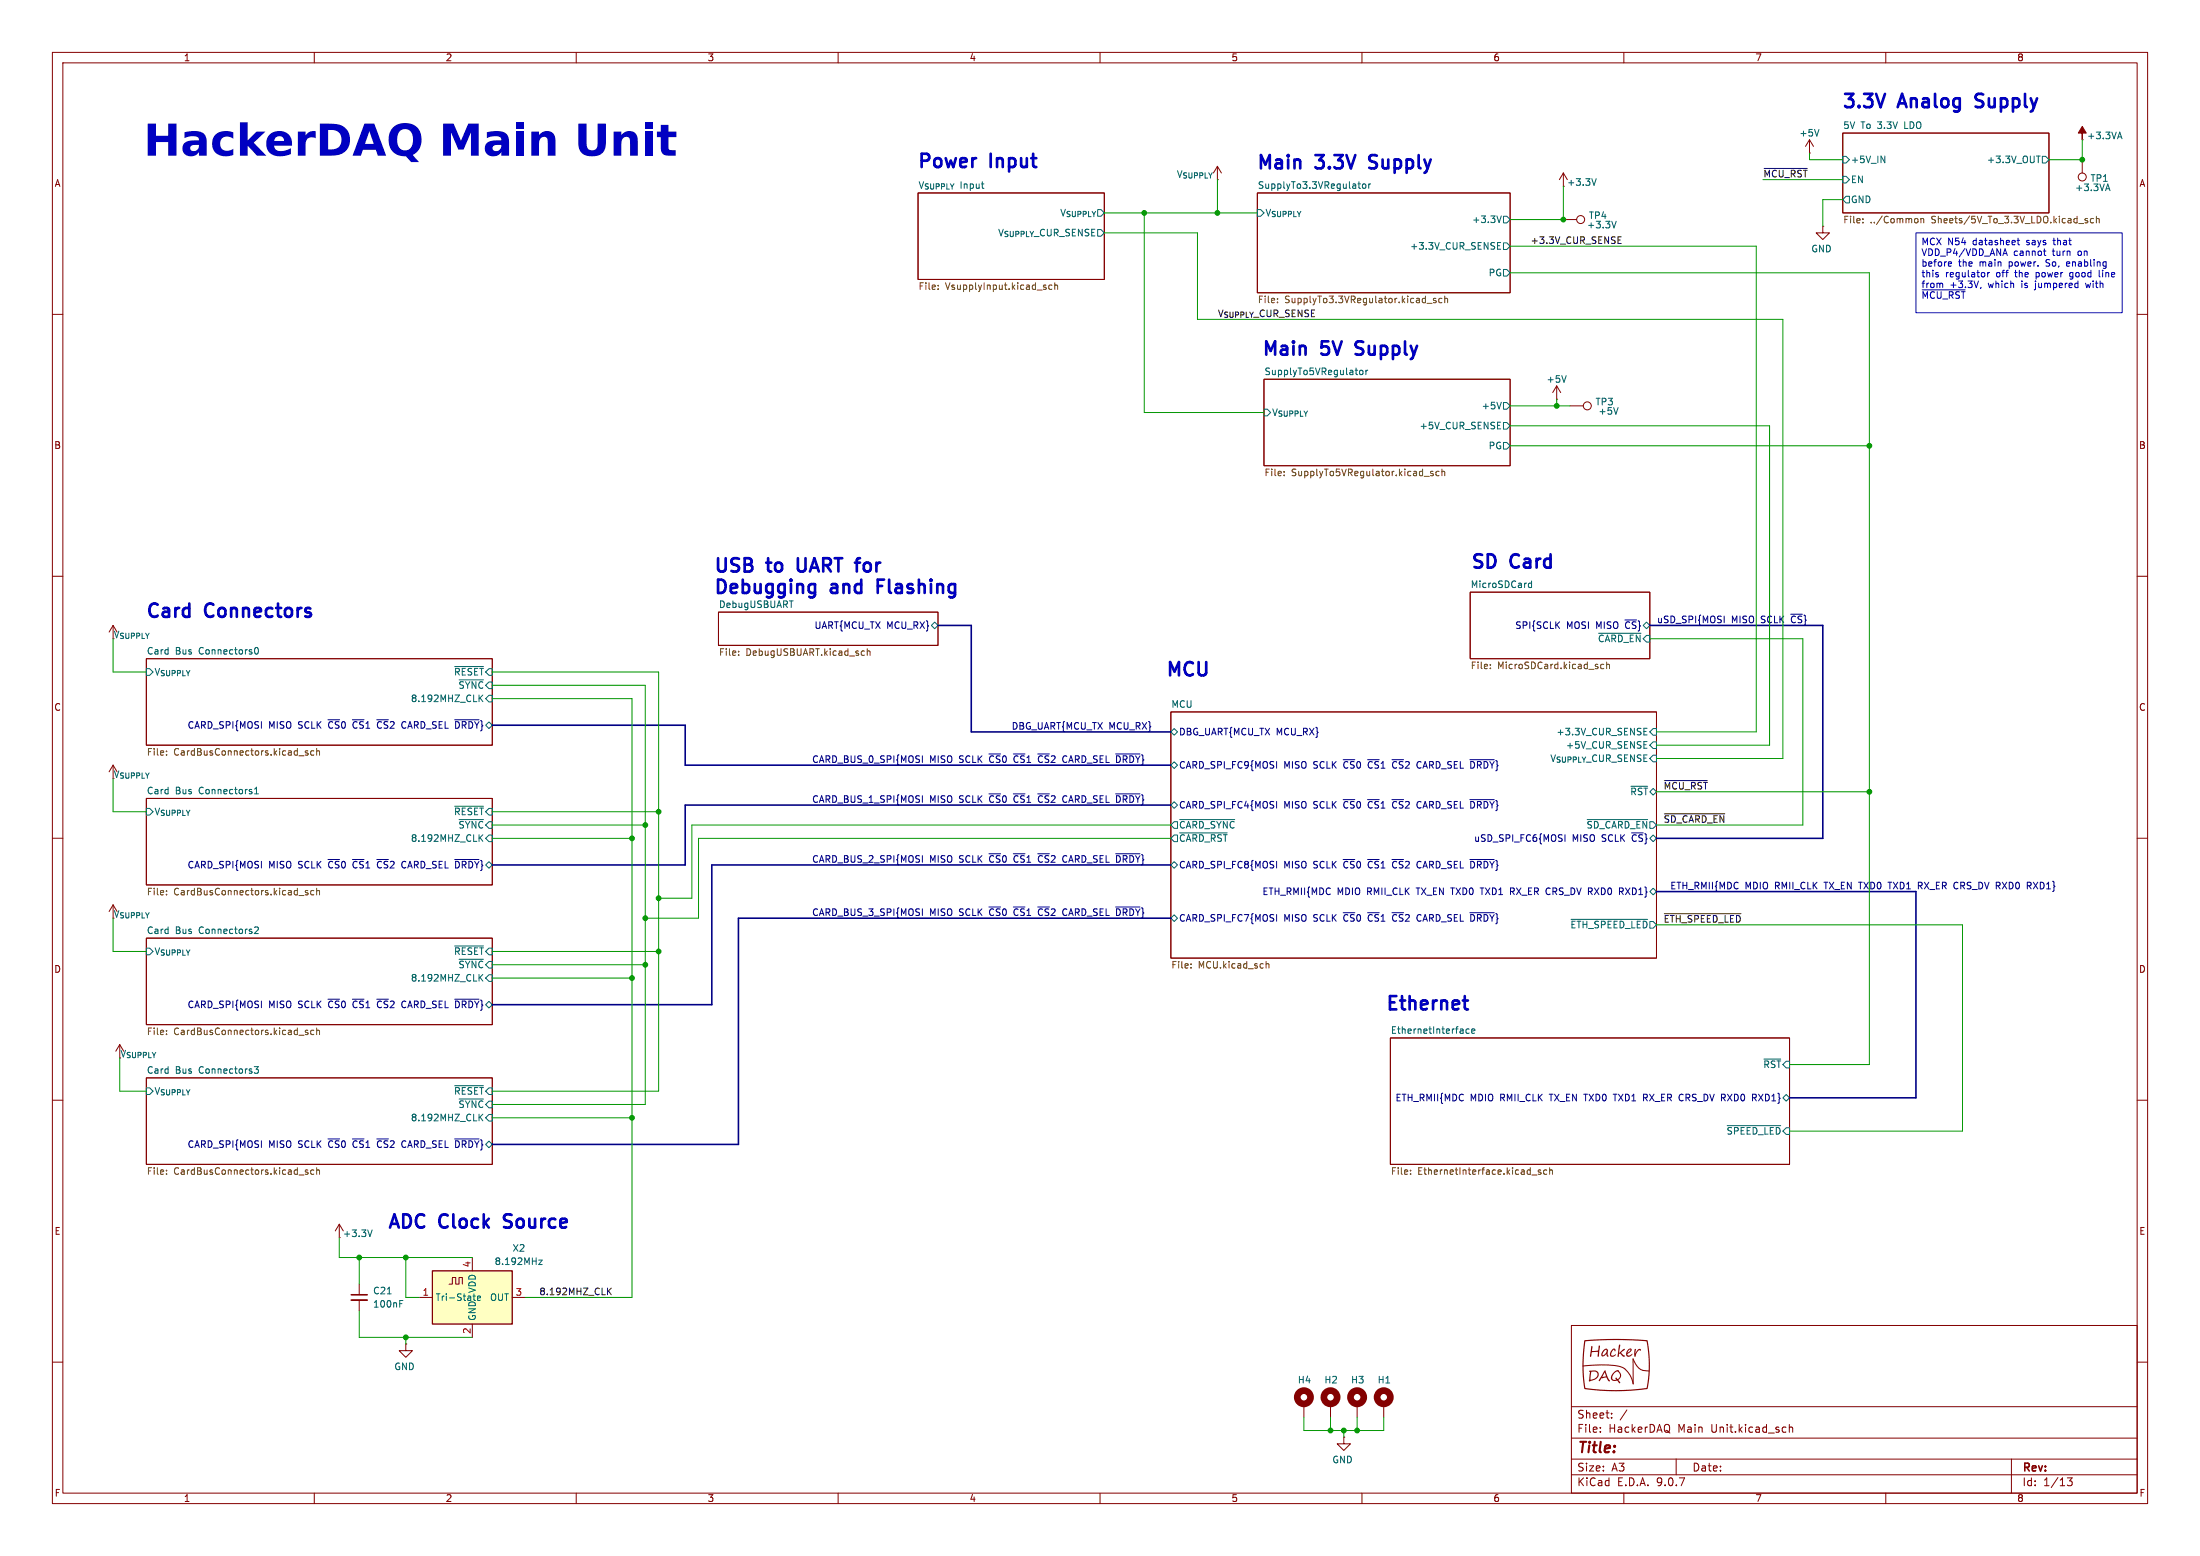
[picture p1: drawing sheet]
<svg xmlns="http://www.w3.org/2000/svg" width="420mm" height="297mm" viewBox="0 0 420 297" stroke-linecap="round" stroke-linejoin="round" font-family="sans-serif">
<g fill="none" stroke="#840000" stroke-width=".19">
<path d="M10 10h400v277h-400zM12 12h396v273h-396zM60 10v2M110 10v2M160 10v2M210 10v2M260 10v2M310 10v2M360 10v2M175.3 36.8h35.5v16.5h-35.5zM232.4 31.8l-.8 1.2M232.4 31.8l.8 1.2"/>
<path d="M232.4 31.8v2.5M240 36.8h48.3v19.1h-48.3zM351.8 25.4h39.4v15.2h-39.4zM397.5 26.7h.1M397.5 30.5v2.5M10 60h2M241.3 72.4h47v16.5h-47zM297.2 76.2h.1M297.2 73.7l-.8 1.2M297.2 73.7l.7 1.2M297.2 73.7v2.5M408 60h2"/>
<path d="M10 110h2M137.2 116.8h41.9v6.4h-41.9zM280.7 113h34.3v12.7h-34.3zM408 110h2M27.9 125.7h66.1v16.5h-66.1zM223.5 135.9h92.7v47h-92.7zM10 160h2M21.6 146.1v2.5M21.6 146.1l-.8 1.2M21.6 146.1l.8 1.2M27.9 152.4h66.1v16.5h-66.1zM408 160h2"/>
<path d="M21.6 172.7l-.8 1.3M21.6 172.7l.8 1.3M21.6 172.7v2.6M27.9 179.1h66.1v16.5h-66.1zM22.9 199.4l-.8 1.3M22.9 199.4l.7 1.3M22.9 199.4v2.5M265.4 198.1h76.2v24.1h-76.2zM10 210h2M27.9 205.7h66.1v16.5h-66.1zM408 210h2M68.6 245.1v2"/>
<path d="M68.6 248.2v2M77.5 256.5v1.3h1.2l-1.2 1.3-1.3-1.3h1.3M77.5 256.5h.1M300 253h108v32h-108zM10 260h2M300 278.5h108M300 274.5h108M300 268.5h108M305.5 273.2v.2M305.5 272.5v.1M307.7 270.5v.2M307.7 269.8v.1"/>
<path d="M310.6 269.1l-1.3 1.9M320 278.5v3M341.6 271.9v1.5M341.6 272.5l.2-.1 .4 .1v.9M384 278.5v6.5M408 260h2M60 285v2M110 285v2M160 285v2M210 285v2M260 285v2M300 281.5h108"/>
<path d="M310 285v2M360 285v2M394.7 282.1h.9l-.5 .6 .4 .1v.6l-.2 .2-.6-.1"/>
<circle cx="397.5" cy="33.8" r=".76"/>
</g>
<g fill="none" stroke="#006464" stroke-width=".19">
<path d="M187.3 35.1h.5M187.7 36h.1M259.2 35.1h.5M259.4 35.8l.3 .2M260.1 35.2l.2-.1 .4 .1 .1 .5-.2 .2-.3 .1-.2-.2zM261.3 35.1v.9M261.7 35.1l-.4 .3M351.8 29.8h.6l.7 .7-.7 .6h-.6zM351.8 33.7h.6l.7 .6-.7 .6h-.6zM352.4 37.5h.7v1.2h-.7l-.6-.6zM359.1 29.8l.7 1.3v-1.3M388.8 29.8h.7"/>
<path d="M389.9 29.8h.6l.7 .7-.7 .6h-.6zM402.1 36h.6M402.4 35.1l.4 1.3M404.4 26.1h.6M404.7 25.2l.4 1.3M240 40h.7l.6 .6-.6 .7h-.7zM285.9 46.9h.4M285.9 47.6h.6M285.9 46.3h.6M286.6 41.2l-.4 1.3M287 41.3h.7l.6 .6-.6 .6h-.7zM287 46.4h.7l.6 .6-.6 .6h-.7z"/>
<path d="M287 51.4h.7l.6 .7-.6 .6h-.7zM241.3 78.1h.6l.7 .6-.7 .7h-.6zM259.6 70.8l.2-.1 .3 .1 .1 .5-.1 .2h-.3l-.2-.1zM260.8 70.7v.8M261.1 70.7l-.3 .2M286.6 76.8l-.4 1.2M287 76.8h.7l.6 .7-.6 .6h-.7zM299 71.7l-.4 1.3M285.9 81.9h.6M285.9 80.6h.6M287 80.6h.7l.6 .7-.6 .6h-.7zM287 84.5h.7l.6 .6-.6 .6h-.7z"/>
<path d="M177.8 119.4l.6-.7 .7 .7-.7 .6zM291.8 111.9l.2 .3 .4-.1M292.4 110.9v1.3M292.4 111.4l-.4-.1-.2 .3M27.9 127.6h.7l.6 .7-.6 .6h-.7zM48.6 124.1l.3-.5a.68 .68 0 0 1 .4 .6 .68 .68 0 0 1-.4 .7l-.3-.5M86.8 127.2h5.5M87.6 129.8h4.7M91.6 133.2l.6 .7M92.2 132.7l-.7 .7M93.3 132.7h.7v1.3h-.7l-.6-.6zM223.5 139.7l.7-.6 .6 .6-.6 .6z"/>
<path d="M305.2 120.9h8.1M313.8 139.6h.4M313.8 139h.6M315.6 139.1h.6v1.2h-.6l-.6-.6zM27.9 154.3h.7l.6 .6-.6 .7h-.7zM48.6 151.5h.7M48.6 150.6l.4-.3v1.2M86.8 153.9h5.5M87.6 156.4h4.7M91.6 159.9l.6 .7M92.2 159.3l-.7 .8M93.3 159.4h.7v1.3h-.7l-.6-.7z"/>
<path d="M223.5 153.7l.7-.7 .6 .7-.6 .6zM223.5 146.1l.7-.7 .6 .7-.6 .6zM224.2 156.8h.6v1.3h-.6l-.7-.6zM224.2 159.4h.6v1.3h-.6l-.7-.7zM225.2 156.4h10.5M225.2 159h9.1M303 156.4h11.5M311.3 150.1h3.2M313.8 140.3h.6M313.8 142.8h.6M313.8 141.5h.6M315.6 141.6h.6v1.3h-.6l-.6-.7z"/>
<path d="M48.6 177l.5-.1 .2 .4-.8 .9h.8M223.5 165.1l.7-.6 .6 .6-.6 .6zM223.5 175.3l.7-.7 .6 .7-.6 .6zM299.9 175.5h14.6M27.9 181h.7l.6 .6-.6 .6h-.7zM86.8 180.6h5.5M87.6 183.1h4.7M91.6 186.5l.6 .8M92.2 186l-.7 .7M93.3 186.1h.7v1.2h-.7l-.6-.6zM280.5 196.5l-.4-.1-.2 .2 .1 .6h.5M281 196.8l.6-.1-.1-.2-.4-.1-.1 .2v.6h.5"/>
<path d="M27.9 207.6h.7l.6 .7-.6 .6h-.7zM48.5 203.6h.8l-.4 .5 .4 .1v.5l-.2 .2-.5-.1M86.8 207.2h5.5M87.6 209.8h4.7M91.6 213.2l.6 .7M92.2 212.7l-.7 .7M93.3 212.7h.7v1.3h-.7l-.6-.6zM329.7 214.9h10.2M336.7 202.2h3.2M74 247h.7M76.3 248.8h.4M76.3 248.2h.6"/>
</g>
<g fill="none" stroke="#000084" stroke-width=".19">
<path d="M86.8 137.4h4.6M280.6 152.6h4.6M280.6 145h4.6M298.8 159.3v1.3M86.8 164.1h4.6M280.6 164.1h4.6M280.6 174.2h4.6M282.6 169.5h.7M288.4 170.2h.4M288.7 170.2l.4 .6M288.8 169.5h-.4v1.3M309.5 170.2l.4 .6"/>
<path d="M309.6 169.5l.3 .2-.1 .3-.2 .2M86.8 190.7h4.6M86.8 217.4h4.6M308 208.9h.7M313.8 209.5h.4M314.1 209.5l.4 .6M314.2 208.9h-.4v1.2M334.9 209.5l.4 .6M335 208.9l.3 .2-.1 .3-.2 .1"/>
</g>
<g fill="none" stroke="#725600" stroke-width=".19">
<path d="M179.1 55.1v.1M179.1 54.5v.1M199.6 54.8l.1 .2-.1 .2M199.6 54.4l.1 .1M200.8 54.5l-.3-.1-.3 .2 .1 .6h.5M201.4 54.5l.1-.1 .3 .1 .1 .7M201.4 54v1.2M243.9 57.7v.1M243.9 57v.1M272.4 57.9h1M274.1 57l-.3-.1-.2 .2 .1 .2 .4 .1v.3h-.5M275.3 57l-.4-.1-.2 .3 .1 .5h.5"/>
<path d="M275.8 57.1l.2-.2 .3 .1 .1 .8M275.8 56.5v1.3M355.6 42.4v.1M355.6 41.8v.1M366.7 41.7v.8M366.7 41.8l.2-.1 .3 .1 .1 .7M398.1 41.8h.4M398.1 42.1l.4 .1 .1 .2-.2 .1h-.4M399.7 41.8l-.4-.1-.2 .2 .1 .6h.5M400.2 41.8l.2-.1 .3 .1 .1 .7M400.2 41.3v1.2M245.1 90.7v.1"/>
<path d="M245.1 90v.1M271.9 90.9h.9M273.6 90h-.3l-.2 .1v.2l.5 .1v.3h-.5M274.7 90h-.3l-.3 .2 .1 .5h.5M275.3 90.1l.1-.1h.4v.8M275.3 89.5v1.3M141 125v.1M141 124.3v.1M164.9 124.3h.1M165 125l-.1 .1M165.6 123.8v1.3M165.6 124.4l.1-.1h.3l.1 .8"/>
<path d="M284.5 127.5v.1M284.5 126.9v.1M306.2 126.9l-.4-.1-.2 .2 .1 .6h.5M306.7 126.9l.2-.1 .3 .1 .1 .7M306.7 126.4v1.2M31.8 143.4v.1M31.8 144v.1M57.1 144.3h.9M58.8 143.4l-.3-.1-.2 .2v.2l.5 .1v.3h-.5M59.9 143.4l-.4-.1-.2 .2 .1 .6h.5M60.5 142.9v1.2M60.5 143.4l.1-.1 .3 .1 .1 .7"/>
<path d="M31.8 170v.2M31.8 170.7v.1M57.1 170.9h.9M58.8 170h-.3l-.2 .2v.1l.5 .2v.3h-.5M59.9 170h-.4l-.2 .2 .1 .6h.5M60.5 169.5v1.3M60.5 170.1l.1-.1h.3l.1 .8M31.8 197.4v.1M31.8 196.7v.1M57.1 197.6h.9M58.8 196.7l-.3-.1-.2 .2v.2l.5 .1v.3h-.5M59.9 196.7l-.4-.1-.2 .3 .1 .5h.5"/>
<path d="M60.5 196.8l.1-.2 .3 .1 .1 .8M60.5 196.2v1.3M227.4 184.7v.1M227.4 184v.1M241.7 183.5v1.3M241.7 184.1l.2-.2 .3 .1v.8M31.8 223.4v.1M31.8 224v.2M57.1 224.3h.9M58.8 223.4l-.3-.1-.2 .2v.2l.5 .1v.3h-.5M59.9 223.4l-.4-.1-.2 .3 .1 .5h.5M60.5 222.9v1.3"/>
<path d="M60.5 223.4l.1-.1 .3 .1 .1 .8M269.3 224v.2M269.3 223.4v.1M292.4 224.3h1M294.1 223.4l-.3-.1-.1 .2v.2l.4 .1v.3h-.4M295.3 223.4l-.4-.1-.2 .3 .1 .5h.5M295.8 223.4l.2-.1 .3 .1 .1 .8M295.8 222.9v1.3"/>
</g>
<path d="M397.5 24.1l.8 1.3h-.8v1.3v-1.3h-.8z" fill="#840000" stroke="#840000" stroke-width=".19"/>
<path d="M67.1 247.1h3" fill="none" stroke="#840000" stroke-width=".3"/>
<path d="M67.1 248.2h3" fill="none" stroke="#840000" stroke-width=".33"/>
<path d="M82.5 242.6h15.3v10.1h-15.3z" fill="#ffffc2"/>
<path d="M82.5 242.6h15.3v10.1h-15.3z" fill="none" stroke="#840000" stroke-width=".25"/>
<g fill="none" stroke="#840000" stroke-width=".19">
<path d="M298.4 35.6h.1M298.4 33l-.7 1.3M298.4 33l.8 1.3M298.4 33v2.6M345.4 29.2h.1M345.4 26.7l-.7 1.2M345.4 26.7l.8 1.2M345.4 26.7v2.5M298.4 41.9h2.6M348 43.2v1.3h1.2l-1.2 1.2-1.3-1.2h1.3M348 43.2h.1M299.7 77.5h2.6"/>
<path d="M21.6 119.4l-.8 1.3M21.6 119.4l.8 1.3M21.6 119.4v2.5M64.8 236.2h.1M64.8 233.7l-.8 1.2M64.8 233.7l.7 1.2M64.8 233.7v2.5M80 247.6h2.5M85.7 245.1h.7v-1.3h.6v1.3h.6v-1.3h.7v1.3M90.2 240v2.6M90.2 252.7v2.6M97.8 247.6h2.5"/>
<path d="M311.8 259.4v4.8M248.9 268v2.5M254 268v2.5M259.1 268v2.5"/>
<circle cx="301.8" cy="41.9" r=".76"/>
<circle cx="303" cy="77.5" r=".76"/>
</g>
<path d="M304.7 34.1l-.4 1.3M347.3 24.7l-.5 1.3M308.5 42.2l-.4 1.3M308.9 77.8l-.4 1.3M71 234.8l-.4 1.2M90.5 247v1M91.2 247.4l-.1 .6M91.6 247.4l.1 .3-.6 .1M91.7 248.2h-.1M102.8 240.5h.7l-.7 .9h.7" fill="none" stroke="#006464" stroke-width=".19"/>
<g fill="none" stroke="#840000" stroke-width="1.3">
<circle cx="248.9" cy="266.7" r="1.27"/>
<circle cx="254" cy="266.7" r="1.27"/>
<circle cx="259.1" cy="266.7" r="1.27"/>
</g>
<path d="M302.2 260.7a17.7 17.7 0 0 1 7.6 .4l.4 .2M313.7 261.6l1.1 .1" fill="none" stroke="#840000" stroke-width=".2"/>
<g fill="#840000">
<path d="M303.4 261.7h1.4l.3 .2 .1 .5-.1 .4-.3 .4-1.4 .5-.1-.1 .1-.4 .3 .2 .7-.3 .4-.3 .2-.5-.4-.5h-.8l-.2 1.4h-.2l.1-1.3z"/>
<path d="M303.8 256.9l.2 .1-.1 .8 .4 .1 .8-.1 .1-.9h.2l-.3 2.1-.1-.1v-.9l-1.1 .1-.2 .8h-.2z"/>
<path d="M306.3 261.6h.2l.4 1.1 .4 .9h-.3l-.3-.7-.9 .2-.4 .5-.2-.1v-.1a.56 .56 0 0 1 .7-.6l.7-.1-.3-.8-.4 .9h-.3z"/>
<path d="M306.2 257.6l.5-.2 .3 .2-.1 .8 .1 .5h-.2l-.1-.5-.6 .5-.4-.1v-.3l.4 .2 .6-.7v-.3h-.2l-.4 .4-.2 .4h-.2z"/>
<path d="M307.8 257.6l.4-.2 .2 .4-.1 .2-.2-.4-.2 .1-.3 .6v.4l.3 .1 .6-.2-.3 .3-.5 .1-.3-.1-.1-.4z"/>
<path d="M308.1 261.9l.8-.4 .5 .6v.7l-.5 .6 .4 .5-.1 .1-.5-.5-.7 .1-.4-.3-.1-.3h.3l.2 .4 .6-.1-.2-.3h.2l.3 .2 .3-.4v-.6l-.5-.4-.6 .4-.3 .8h-.3l.2-.5z"/>
<path d="M309.1 256.7l.2-.1v.2l-.2 1.5 .8-.7 .2-.1v.2l-.6 .5 .4 .5 .3 .1-.1 .1h-.3l-.6-.6-.1 .2-.1 .4h-.2z"/>
</g>
<path d="M302.5 255.9a74.3 74.3 0 0 1 11.9 0 24.3 24.3 0 0 1 0 9.1 43 43 0 0 1-11.9 0 29.1 29.1 0 0 1 0-9.1z" fill="none" stroke="#840000" stroke-width=".22"/>
<path d="M310.2 261.3a4.7 4.7 0 0 1 1.6 2.9" fill="none" stroke="#840000" stroke-width=".2"/>
<path d="M310.8 257.6l.5-.2 .2 .2-.2 .4-.6 .4v.3h.4l.5-.3-.2 .4-.4 .2-.4-.1-.2-.3 .1-.4h.3l.5-.5-.1-.1h-.1l-.4 .6h-.2z" fill="#840000"/>
<path d="M311.8 259.4l.1 .3a3.1 3.1 0 0 0 1.8 1.9" fill="none" stroke="#840000" stroke-width=".2"/>
<path d="M312.1 257.5l.2 .1-.1 .8 .6-.9h.3l.2 .2-.6 .2-.6 1.1-.1-.4z" fill="#840000"/>
<path d="M256.5 274.3v1.3h1.3l-1.3 1.3-1.2-1.3h1.2M256.5 274.3h.1M264.2 268v2.5" fill="none" stroke="#840000" stroke-width=".19"/>
<circle cx="264.2" cy="266.7" r="1.27" fill="none" stroke="#840000" stroke-width="1.3"/>
<g fill="none" stroke="#000084" stroke-width=".19">
<path d="M329.2 117.6v1.3M176.1 144.3v1.2M176.1 151.9v1.3M213 151.5h4.6M213 143.9h4.6M176.1 163.3v1.3M176.1 173.5v1.2M213 163h4.6M213 173.1h4.6M360.4 168.4h.7M366.2 169.1h.5M366.5 169.1l.4 .6"/>
<path d="M366.7 168.4h-.5v1.3M387.3 169.1l.5 .6M387.5 168.4l.3 .2-.1 .3-.2 .2"/>
</g>
<path d="M336.8 32.2h8.2M308.9 45.8h.4M308.9 46.5h.6M308.9 45.2h.6M317.7 155.3h11.6M317.7 149h8.2M317.7 174.4h14.7M116.2 246.4l.5 .7M116.7 245.9l-.7 .7" fill="none" stroke="#0f0f0f" stroke-width=".19"/>
<path d="M179.1 119.4h6.3v20.3h38.1M315 119.4h33v40.6h-31.8M94 138.4h36.8v7.7h92.7M223.5 153.7h-92.7v11.4h-36.8M223.5 175.3h-82.5v43.1h-47M223.5 165.1h-87.6v26.7h-41.9M316.2 170.2h49.6v39.4h-24.2" fill="none" stroke="#000084" stroke-width=".3"/>
<g fill="none" stroke="#009600" stroke-width=".19">
<path d="M232.4 34.3v6.3M298.4 35.6v6.3h-10.1M336.5 34.3h15.3M345.4 29.2v1.3h6.4M351.8 38.1h-3.8v5.1M397.5 26.7v3.8h-6.3M210.8 44.5h17.8v16.5h111.8v83.8h-24.2M210.8 40.6h29.2M218.4 40.6v38.1h22.9M288.3 47h47v92.7h-19.1M288.3 52.1h68.6v151.1h-15.3M288.3 77.5h11.4"/>
<path d="M297.2 76.2v1.3M288.3 81.3h49.5v60.9h-21.6M288.3 85.1h68.6M21.6 121.9v6.4h6.3M94 128.3h31.7v80h-31.7M94 133.4h26.6v114.2h-20.3M94 130.8h29.2v80h-29.2M315 121.9h29.2v35.6h-28M21.6 148.6v6.3h6.3M94 157.5h29.2M94 154.9h31.7M223.5 157.5h-91.4v14h-6.4"/>
<path d="M316.2 151.1h40.7M21.6 175.3v6.3h6.3M94 160h26.6M223.5 160h-90.2v15.3h-10.1M316.2 176.5h58.4v39.4h-33M94 181.6h31.7M94 186.7h26.6M94 184.2h29.2M22.9 201.9v6.4h5M94 213.4h26.6M64.8 236.2v3.8h25.4M68.6 240v5.1"/>
<path d="M68.6 250.2v5.1h21.6M77.5 240v7.6h2.5M77.5 255.3v1.2M248.9 270.5v2.5h15.3v-2.5M254 270.5v2.5M256.5 273v1.3M259.1 270.5v2.5"/>
</g>
<g fill="none" stroke="#0000c2" stroke-width=".19">
<path d="M365.8 44.5h39.3v15.2h-39.3zM366.9 55.3h8.3M370 52.5v.3M370.7 54.1l.2 .1v.7M372.4 50l.2 .3-.6 .1M372.5 50.8h-.4M378.2 54.8l-.1 .3M379.5 52v.9M379.8 52l-.3 .3M382.5 48.4h.6M382.8 47.5l.4 1.3M385.1 45.9h.5"/>
<path d="M385.3 45.5v1l.3 .2M388.3 55.3h.1M390.3 48.6l.3 .2M394.7 50l-.2 .1v.5l.2 .2M395.1 50.3l-.6 .1M395.2 53.2l.1 .1M395.2 52.1l-.1 .5 .3 .3M398.1 54.1l.3 .8M400.7 51.6v1.1l.2 .2"/>
</g>
<g fill="#0000c2">
<path d="M75 24.3a3.2 3.2 0 0 1 3.5-.6 3.2 3.2 0 0 1 2 3 2.98 2.98 0 0 1-1.7 2.9l1.2 1.3h-1.5l-1-1.1a2.94 2.94 0 0 1-3.3-3.1h1.6a1.63 1.63 0 0 0 1.9 2 2.3 2.3 0 0 0 .9-3.3 1.47 1.47 0 0 0-1.7-.7 1.47 1.47 0 0 0-1.1 1.5v.5h-1.6a3.2 3.2 0 0 1 .8-2.4z"/>
<path d="M101.4 25.1h1.5v.7a1.71 1.71 0 0 1 2-.7 1.71 1.71 0 0 1 1.1 1.8v2.8h-1.4l-.1-3a.77 .77 0 0 0-.7-.6 .77 .77 0 0 0-.8 .6l-.1 3h-1.5z"/>
</g>
<path d="M377.3 18.2l-.2 .2 .2 .5M261.4 32l.4 .1M261.5 29.8l-.1 .3 .1 .5M377.1 20.3l.4 .2M258.8 67.6l.3 .1M258.9 65.4l-.1 .2 .1 .5M152.3 106.5v2.1l.1 .2M167.6 111.8h.8M167.6 110.6v2.6M279.3 191h.9M279.7 192.5l.5 .2" fill="none" stroke="#0000c2" stroke-width=".51"/>
<g fill="#009600" stroke="#009600" stroke-width=".19">
<circle cx="125.7" cy="154.9" r=".46"/>
<circle cx="232.4" cy="40.6" r=".46"/>
<circle cx="218.4" cy="40.6" r=".46"/>
<circle cx="298.4" cy="41.9" r=".46"/>
<circle cx="120.6" cy="213.4" r=".46"/>
<circle cx="125.7" cy="181.6" r=".46"/>
<circle cx="123.2" cy="184.2" r=".46"/>
<circle cx="123.2" cy="175.3" r=".46"/>
<circle cx="125.7" cy="171.5" r=".46"/>
<circle cx="123.2" cy="157.5" r=".46"/>
<circle cx="356.9" cy="151.1" r=".46"/>
<circle cx="259.1" cy="273" r=".46"/>
<circle cx="256.5" cy="273" r=".46"/>
<circle cx="297.2" cy="77.5" r=".46"/>
<circle cx="254" cy="273" r=".46"/>
<circle cx="120.6" cy="160" r=".46"/>
<circle cx="120.6" cy="186.7" r=".46"/>
<circle cx="77.5" cy="255.3" r=".46"/>
<circle cx="68.6" cy="240" r=".46"/>
<circle cx="77.5" cy="240" r=".46"/>
<circle cx="397.5" cy="30.5" r=".46"/>
<circle cx="356.9" cy="85.1" r=".46"/>
</g>
<g font-size="8.4" fill="#0000c2">
<text x="27.4" y="30.7">HackerDAQ</text>
<text x="83.8" y="30.7">Main</text>
<text x="109.6" y="30.7">Unit</text>
</g>
<g font-size="3.5" fill="#0000c2">
<text x="351.5" y="21.3">3.3V</text>
<text x="362.7" y="21.3">Analog</text>
<text x="378.4" y="21.3">Supply</text>
<text x="175" y="32.8">Power</text>
<text x="189.2" y="32.8">Input</text>
<text x="239.8" y="33">Main</text>
<text x="251.4" y="33">3.3V</text>
<text x="262.6" y="33">Supply</text>
<text x="240.8" y="68.6">Main</text>
<text x="252.5" y="68.6">5V</text>
<text x="260" y="68.6">Supply</text>
<text x="136.1" y="110">USB</text>
<text x="146.7" y="110">to</text>
<text x="153.4" y="110">UART for</text>
<text x="280.7" y="109.2">SD</text>
<text x="288.6" y="109.2">Card</text>
<text x="27.5" y="118.6">Card</text>
<text x="39.2" y="118.6">Connectors</text>
<text x="136.1" y="114.1">Debugging</text>
<text x="158.8" y="114.1">and</text>
<text x="168.7" y="114.1">Flashing</text>
<text x="222.3" y="129.8">MCU</text>
<text x="264.4" y="193.6">Ethernet</text>
<text x="73.7" y="235.2">ADC</text>
<text x="83.9" y="235.2">Clock</text>
<text x="97.3" y="235.2">Source</text>
</g>
<text font-size="2.8" fill="#840000" x="301" y="277.9">Title:</text>
<g font-size="2.1" fill="#840000">
<text x="301" y="273.7">File:</text>
<text x="301" y="271">Sheet:</text>
<text x="307.1" y="273.7">HackerDAQ</text>
<text x="320.4" y="273.7">Main</text>
<text x="326.8" y="273.7">Unit.kicad_sch</text>
<text x="301" y="281.1">Size:</text>
<text x="307.6" y="281.1">A3</text>
<text x="323" y="281.1">Date:</text>
<text x="386" y="281.3">Rev:</text>
<text x="301" y="283.9">KiCad</text>
<text x="308.7" y="283.9">E.D.A.</text>
<text x="316.3" y="283.9">9.0.7</text>
<text x="386" y="283.9">Id:</text>
<text x="390.1" y="283.9">1/13</text>
</g>
<g font-size="1.8" fill="#840000">
<text x="35" y="11.9">1</text>
<text x="85" y="11.9">2</text>
<text x="135" y="11.9">3</text>
<text x="185" y="11.9">4</text>
<text x="235" y="11.9">5</text>
<text x="285" y="11.9">6</text>
<text x="335" y="11.9">7</text>
<text x="385" y="11.9">8</text>
<text x="10.3" y="35.9">A</text>
<text x="408.3" y="35.9">A</text>
<text x="10.3" y="85.9">B</text>
<text x="408.2" y="85.9">B</text>
<text x="10.3" y="135.9">C</text>
<text x="408.2" y="135.9">C</text>
<text x="10.3" y="185.9">D</text>
<text x="408.2" y="185.9">D</text>
<text x="10.3" y="235.9">E</text>
<text x="408.3" y="235.9">E</text>
<text x="10.3" y="285.9">F</text>
<text x="35" y="286.9">1</text>
<text x="85" y="286.9">2</text>
<text x="135" y="286.9">3</text>
<text x="185" y="286.9">4</text>
<text x="235" y="286.9">5</text>
<text x="285" y="286.9">6</text>
<text x="335" y="286.9">7</text>
<text x="385" y="286.9">8</text>
<text x="408.3" y="285.9">F</text>
</g>
<g font-size="1.8" fill="#006464">
<text x="343.4" y="26.3">+5V</text>
<text x="351.8" y="24.7">5V</text>
<text x="355.3" y="24.7">To 3.3V</text>
<text x="363.8" y="24.7">LDO</text>
<text x="398.3" y="26.8">+3.3VA</text>
<text x="224.5" y="34.1">V_{SUPPLY}</text>
<text x="299.1" y="35.7">+3.3V</text>
<text x="353.3" y="31.3">+5V_IN</text>
<text x="353.3" y="35.2">EN</text>
<text x="379.2" y="31.3">+3.3V_OUT</text>
<text x="399" y="34.9">TP1</text>
<text x="175.3" y="36.1">V_{SUPPLY}</text>
<text x="183.3" y="36.1">Input</text>
<text x="202.3" y="41.5">V_{SUPPLY}</text>
<text x="240" y="36.1">SupplyTo3.3VRegulator</text>
<text x="241.5" y="41.5">V_{SUPPLY}</text>
<text x="353.3" y="39">GND</text>
<text x="396.1" y="36.7">+3.3VA</text>
<text x="190.5" y="45.3">V_{SUPPLY}_CUR_SENSE</text>
<text x="269.1" y="47.9">+3.3V_CUR_SENSE</text>
<text x="280.9" y="42.8">+3.3V</text>
<text x="302.9" y="43.8">+3.3V</text>
<text x="303.2" y="42">TP4</text>
<text x="284.1" y="52.9">PG</text>
<text x="345.7" y="48.4">GND</text>
<text x="241.3" y="71.7">SupplyTo5VRegulator</text>
<text x="295.1" y="73.3">+5V</text>
<text x="304.5" y="77.6">TP3</text>
<text x="242.8" y="79.6">V_{SUPPLY}</text>
<text x="270.9" y="82.1">+5V_CUR_SENSE</text>
<text x="282.8" y="78.3">+5V</text>
<text x="305" y="79.3">+5V</text>
<text x="284.1" y="86">PG</text>
<text x="280.7" y="112.3">MicroSDCard</text>
<text x="137.2" y="116.1">DebugUSBUART</text>
<text x="21.6" y="122">V_{SUPPLY}</text>
<text x="27.9" y="125">Card</text>
<text x="33.5" y="125">Bus</text>
<text x="38.1" y="125">Connectors0</text>
<text x="305" y="122.8">~{CARD_EN}</text>
<text x="310.6" y="120.2">~{CS}}</text>
<text x="29.4" y="129.1">V_{SUPPLY}</text>
<text x="86.6" y="129.1">~{RESET}</text>
<text x="87.4" y="131.7">~{SYNC}</text>
<text x="78.3" y="134.2">8.192MHZ_CLK</text>
<text x="223.5" y="135.2">MCU</text>
<text x="63" y="139.3">~{CS}0~{CS}1~{CS}2CARD_SEL ~{DRDY}}</text>
<text x="297" y="140.6">+3.3V_CUR_SENSE</text>
<text x="298.8" y="143.1">+5V_CUR_SENSE</text>
<text x="21.6" y="148.7">V_{SUPPLY}</text>
<text x="295.9" y="145.6">V_{SUPPLY}_CUR_SENSE</text>
<text x="27.9" y="151.7">Card</text>
<text x="29.4" y="155.8">V_{SUPPLY}</text>
<text x="33.5" y="151.7">Bus</text>
<text x="38.1" y="151.7">Connectors1</text>
<text x="86.6" y="155.8">~{RESET}</text>
<text x="311.1" y="152">~{RST}</text>
<text x="78.3" y="160.9">8.192MHZ_CLK</text>
<text x="87.4" y="158.3">~{SYNC}</text>
<text x="225" y="158.3">~{CARD_SYNC}</text>
<text x="225" y="160.9">~{CARD_RST}</text>
<text x="302.8" y="158.3">~{SD_CARD_EN}</text>
<text x="311.8" y="160.9">~{CS}}</text>
<text x="63" y="166">~{CS}0~{CS}1~{CS}2CARD_SEL ~{DRDY}}</text>
<text x="310.6" y="171">RXD1}</text>
<text x="21.6" y="175.4">V_{SUPPLY}</text>
<text x="27.9" y="178.4">Card</text>
<text x="33.5" y="178.4">Bus</text>
<text x="38.1" y="178.4">Connectors2</text>
<text x="299.7" y="177.4">~{ETH_SPEED_LED}</text>
<text x="29.4" y="182.5">V_{SUPPLY}</text>
<text x="86.6" y="182.5">~{RESET}</text>
<text x="87.4" y="185">~{SYNC}</text>
<text x="78.3" y="187.6">8.192MHZ_CLK</text>
<text x="63" y="192.6">~{CS}0~{CS}1~{CS}2CARD_SEL ~{DRDY}}</text>
<text x="265.4" y="197.4">EthernetInterface</text>
<text x="22.9" y="202">V_{SUPPLY}</text>
<text x="27.9" y="205">Card</text>
<text x="29.4" y="209.1">V_{SUPPLY}</text>
<text x="33.5" y="205">Bus</text>
<text x="38.1" y="205">Connectors3</text>
<text x="86.6" y="209.1">~{RESET}</text>
<text x="336.5" y="204.1">~{RST}</text>
<text x="78.3" y="214.2">8.192MHZ_CLK</text>
<text x="87.4" y="211.7">~{SYNC}</text>
<text x="336" y="210.4">RXD1}</text>
<text x="63" y="219.3">~{CS}0~{CS}1~{CS}2CARD_SEL ~{DRDY}}</text>
<text x="329.5" y="216.8">~{SPEED_LED}</text>
<text x="65.4" y="236.3">+3.3V</text>
<text x="97.7" y="239.1">X2</text>
<text x="94.3" y="241.7">8.192MHz</text>
<text x="71.1" y="249.8">100nF</text>
<text x="71.1" y="247.2">C21</text>
<text x="83.1" y="248.5">Tri-State</text>
<text x="91" y="246.9" transform="rotate(-90 91 246.9)">VDD</text>
<text x="93.5" y="248.5">OUT</text>
<text x="91" y="252.2" transform="rotate(-90 91 252.2)">GND</text>
<text x="75.2" y="261.7">GND</text>
<text x="247.7" y="264.3">H4</text>
<text x="252.7" y="264.3">H2</text>
<text x="257.8" y="264.3">H3</text>
<text x="262.9" y="264.3">H1</text>
<text x="254.2" y="279.5">GND</text>
</g>
<g font-size="1.8" fill="#0f0f0f">
<text x="336.5" y="33.9">~{MCU_RST}</text>
<text x="292.1" y="46.6">+3.3V_CUR_SENSE</text>
<text x="232.4" y="60.6">V_{SUPPLY}_CUR_SENSE</text>
<text x="317.5" y="150.8">~{MCU_RST}</text>
<text x="317.5" y="157.1">~{SD_CARD_EN}</text>
<text x="317.5" y="176.2">~{ETH_SPEED_LED}</text>
<text x="102.9" y="247.3">8.192MHZ_CLK</text>
</g>
<g font-size="1.8" fill="#725600">
<text x="351.8" y="43">File:</text>
<text x="357" y="43">../Common</text>
<text x="368.8" y="43">Sheets/5V_To_3.3V_LDO.kicad_sch</text>
<text x="175.3" y="55.7">File:</text>
<text x="180.5" y="55.7">VsupplyInput.kicad_sch</text>
<text x="240" y="58.2">File:</text>
<text x="245.3" y="58.2">SupplyTo3.3VRegulator.kicad_sch</text>
<text x="241.3" y="91.2">File:</text>
<text x="246.5" y="91.2">SupplyTo5VRegulator.kicad_sch</text>
<text x="137.2" y="125.5">File:</text>
<text x="142.4" y="125.5">DebugUSBUART.kicad_sch</text>
<text x="280.7" y="128">File:</text>
<text x="285.9" y="128">MicroSDCard.kicad_sch</text>
<text x="27.9" y="144.6">File:</text>
<text x="33.2" y="144.6">CardBusConnectors.kicad_sch</text>
<text x="27.9" y="171.2">File:</text>
<text x="33.2" y="171.2">CardBusConnectors.kicad_sch</text>
<text x="223.5" y="185.2">File:</text>
<text x="228.7" y="185.2">MCU.kicad_sch</text>
<text x="27.9" y="197.9">File:</text>
<text x="33.2" y="197.9">CardBusConnectors.kicad_sch</text>
<text x="27.9" y="224.6">File:</text>
<text x="33.2" y="224.6">CardBusConnectors.kicad_sch</text>
<text x="265.4" y="224.6">File:</text>
<text x="270.7" y="224.6">EthernetInterface.kicad_sch</text>
</g>
<g font-size="1.8" fill="#0000c2">
<text x="366.7" y="47.1">MCX N54</text>
<text x="376.7" y="47.1">datasheet</text>
<text x="387.2" y="47.1">says</text>
<text x="392.5" y="47.1">that</text>
<text x="366.7" y="49.2">VDD_P4/VDD_ANA</text>
<text x="366.7" y="51.2">before</text>
<text x="366.7" y="53.3">this</text>
<text x="371.4" y="53.3">regulator</text>
<text x="373.9" y="51.2">the</text>
<text x="378" y="51.2">main</text>
<text x="381.2" y="53.3">off</text>
<text x="383.8" y="51.2">power.</text>
<text x="384.4" y="49.2">cannot</text>
<text x="385" y="53.3">the</text>
<text x="389.1" y="53.3">power</text>
<text x="391.1" y="51.2">So,</text>
<text x="392" y="49.2">turn</text>
<text x="395.2" y="51.2">enabling</text>
<text x="395.8" y="53.3">good</text>
<text x="397" y="49.2">on</text>
<text x="401.6" y="53.3">line</text>
<text x="366.7" y="55.3">from</text>
<text x="366.7" y="57.4">~{MCU_RST}</text>
<text x="372.2" y="55.3">+3.3V,</text>
<text x="379.7" y="55.3">which</text>
<text x="386.2" y="55.3">is</text>
<text x="389" y="55.3">jumpered</text>
<text x="398.9" y="55.3">with</text>
</g>
<g font-size="1.8" fill="#000084">
<text x="316.2" y="119">uSD_SPI{MOSI</text>
<text x="330.5" y="119">MISO</text>
<text x="336.3" y="119">SCLK</text>
<text x="342.2" y="119">~{CS}}</text>
<text x="155.4" y="120.2">UART{MCU_TX MCU_RX}</text>
<text x="289.2" y="120.2">SPI{SCLK</text>
<text x="299" y="120.2">MOSI</text>
<text x="304.8" y="120.2">MISO</text>
<text x="35.7" y="139.3">CARD_SPI{MOSI</text>
<text x="51.3" y="139.3">MISO</text>
<text x="57" y="139.3">SCLK</text>
<text x="193" y="139.4">DBG_UART{MCU_TX MCU_RX}</text>
<text x="225" y="140.6">DBG_UART{MCU_TX MCU_RX}</text>
<text x="154.9" y="145.7">CARD_BUS_0_SPI{MOSI</text>
<text x="177.5" y="145.7">MISO</text>
<text x="183.2" y="145.7">SCLK</text>
<text x="189.2" y="145.7">~{CS}0~{CS}1~{CS}2CARD_SEL ~{DRDY}}</text>
<text x="225" y="146.9">CARD_SPI_FC9{MOSI</text>
<text x="245.1" y="146.9">MISO</text>
<text x="250.8" y="146.9">SCLK</text>
<text x="256.8" y="146.9">~{CS}0~{CS}1~{CS}2CARD_SEL ~{DRDY}}</text>
<text x="154.9" y="153.3">CARD_BUS_1_SPI{MOSI</text>
<text x="177.5" y="153.3">MISO</text>
<text x="183.2" y="153.3">SCLK</text>
<text x="189.2" y="153.3">~{CS}0~{CS}1~{CS}2CARD_SEL ~{DRDY}}</text>
<text x="225" y="154.5">CARD_SPI_FC4{MOSI</text>
<text x="245.1" y="154.5">MISO</text>
<text x="250.8" y="154.5">SCLK</text>
<text x="256.8" y="154.5">~{CS}0~{CS}1~{CS}2CARD_SEL ~{DRDY}}</text>
<text x="281.3" y="160.9">uSD_SPI_FC6{MOSI</text>
<text x="300.1" y="160.9">MISO</text>
<text x="305.9" y="160.9">SCLK</text>
<text x="35.7" y="166">CARD_SPI{MOSI</text>
<text x="51.3" y="166">MISO</text>
<text x="57" y="166">SCLK</text>
<text x="154.9" y="164.8">CARD_BUS_2_SPI{MOSI</text>
<text x="177.5" y="164.8">MISO</text>
<text x="183.2" y="164.8">SCLK</text>
<text x="189.2" y="164.8">~{CS}0~{CS}1~{CS}2CARD_SEL ~{DRDY}}</text>
<text x="225" y="166">CARD_SPI_FC8{MOSI</text>
<text x="245.1" y="166">MISO</text>
<text x="250.8" y="166">SCLK</text>
<text x="256.8" y="166">~{CS}0~{CS}1~{CS}2CARD_SEL ~{DRDY}}</text>
<text x="240.9" y="171">ETH_RMII{MDC</text>
<text x="255.3" y="171">MDIO RMII_CLK</text>
<text x="270.7" y="171">TX_EN TXD0</text>
<text x="283.3" y="171">TXD1</text>
<text x="289.2" y="171">RX_ER CRS_DV RXD0</text>
<text x="318.8" y="169.8">ETH_RMII{MDC</text>
<text x="333.1" y="169.8">MDIO RMII_CLK</text>
<text x="348.6" y="169.8">TX_EN TXD0</text>
<text x="361.2" y="169.8">TXD1</text>
<text x="367" y="169.8">RX_ER CRS_DV RXD0</text>
<text x="388.5" y="169.8">RXD1}</text>
<text x="154.9" y="174.9">CARD_BUS_3_SPI{MOSI</text>
<text x="177.5" y="174.9">MISO</text>
<text x="183.2" y="174.9">SCLK</text>
<text x="189.2" y="174.9">~{CS}0~{CS}1~{CS}2CARD_SEL ~{DRDY}}</text>
<text x="225" y="176.1">CARD_SPI_FC7{MOSI</text>
<text x="245.1" y="176.1">MISO</text>
<text x="250.8" y="176.1">SCLK</text>
<text x="256.8" y="176.1">~{CS}0~{CS}1~{CS}2CARD_SEL ~{DRDY}}</text>
<text x="35.7" y="192.6">CARD_SPI{MOSI</text>
<text x="51.3" y="192.6">MISO</text>
<text x="57" y="192.6">SCLK</text>
<text x="266.3" y="210.4">ETH_RMII{MDC</text>
<text x="280.7" y="210.4">MDIO RMII_CLK</text>
<text x="296.1" y="210.4">TX_EN TXD0</text>
<text x="308.7" y="210.4">TXD1</text>
<text x="314.6" y="210.4">RX_ER CRS_DV RXD0</text>
<text x="35.7" y="219.3">CARD_SPI{MOSI</text>
<text x="51.3" y="219.3">MISO</text>
<text x="57" y="219.3">SCLK</text>
</g>
<g font-size="1.8" fill="#a90000">
<text x="89.9" y="242" transform="rotate(-90 89.9 242)">4</text>
<text x="80.6" y="247.4">1</text>
<text x="98.4" y="247.4">3</text>
<text x="89.9" y="254.7" transform="rotate(-90 89.9 254.7)">2</text>
</g>
</svg>
